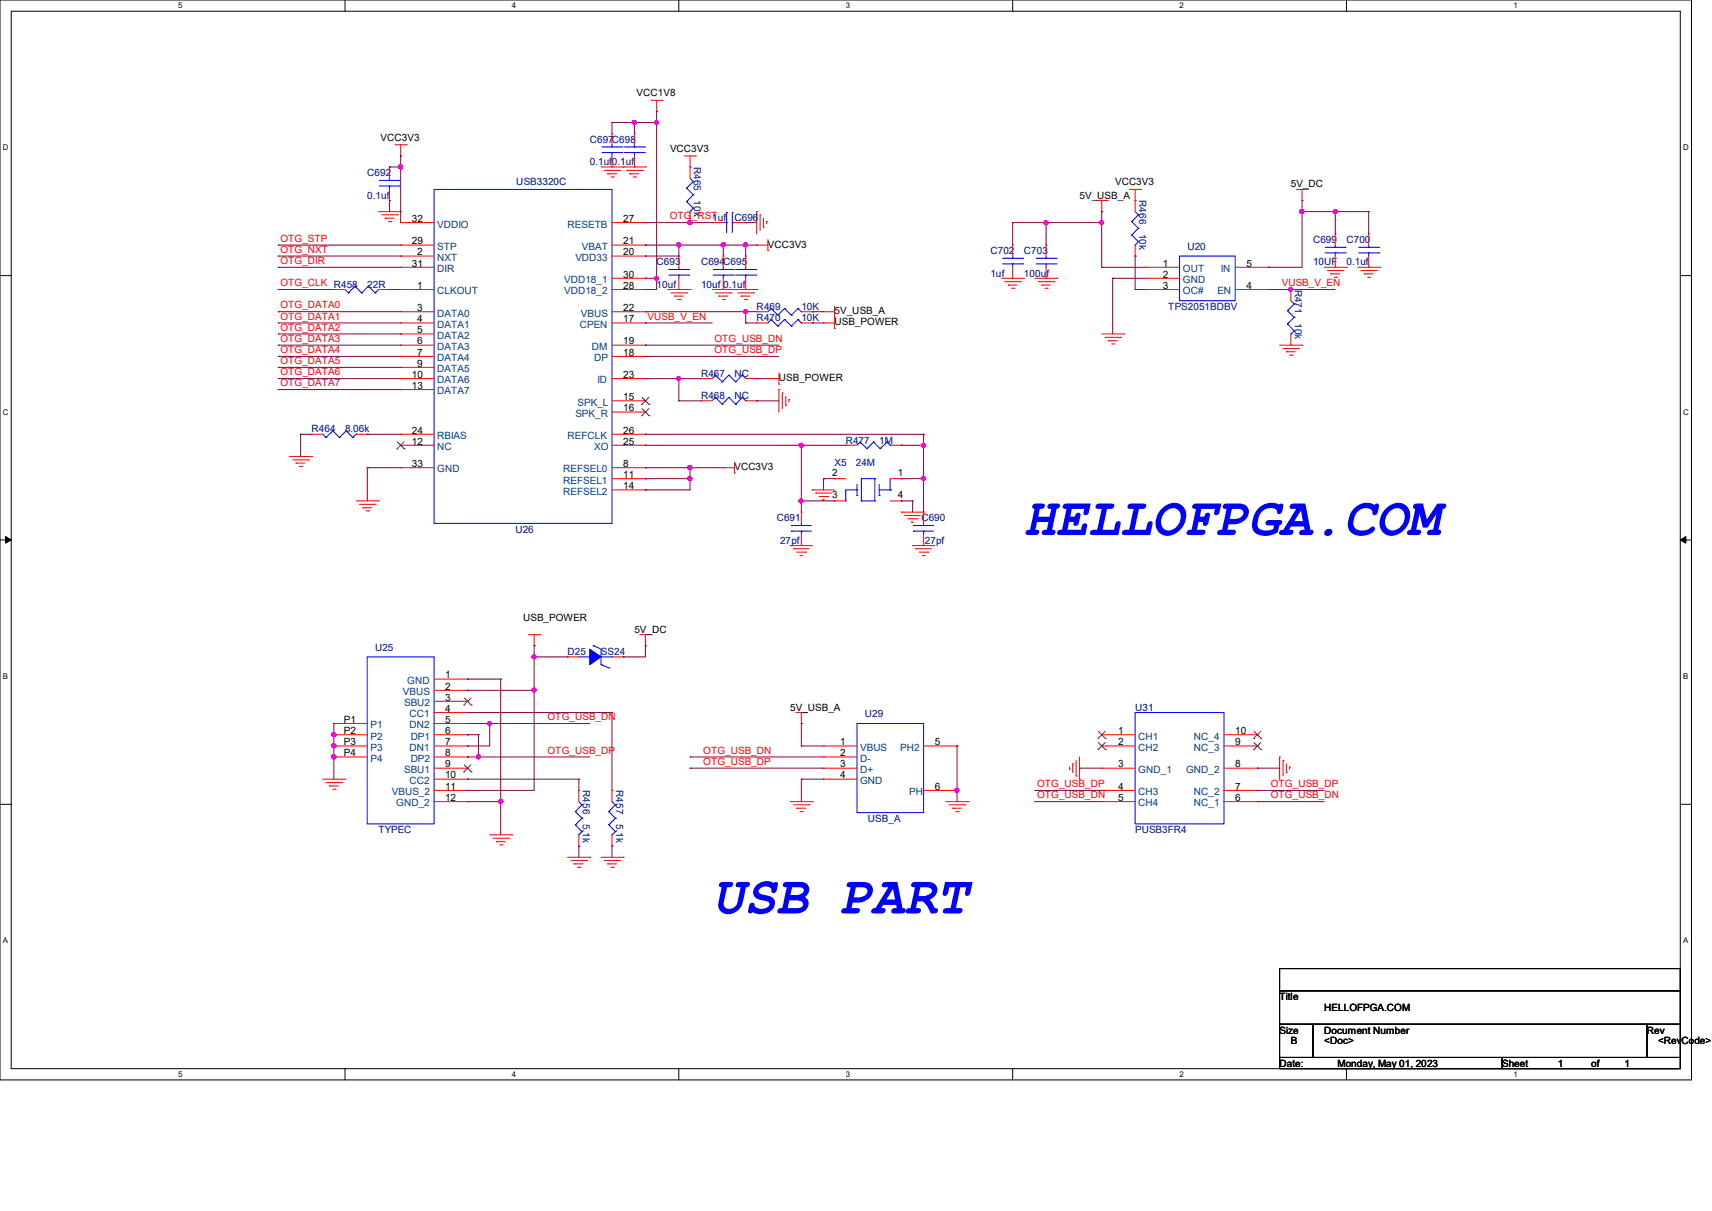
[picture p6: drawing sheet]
<svg xmlns="http://www.w3.org/2000/svg" width="297mm" height="210mm" viewBox="0 0 297 210" stroke-linecap="round" stroke-linejoin="round" font-family="sans-serif">
<path d="M0 0h293.5v187.3h-293.5zM1.9 1.9h289.6v183.4h-289.6z" fill="none" stroke="#000" stroke-width=".17"/>
<g fill="#fff">
<path d="M30.9 .2h.8v1.5h-.8z"/>
<path d="M30.9 185.5h.8v1.6h-.8z"/>
</g>
<path d="M59.9 0v1.9M59.9 185.3v2" fill="none" stroke="#000" stroke-width=".17"/>
<g fill="#fff">
<path d="M88.8 .2h.8v1.5h-.8z"/>
<path d="M88.8 185.5h.8v1.6h-.8z"/>
</g>
<path d="M117.8 0v1.9M117.8 185.3v2" fill="none" stroke="#000" stroke-width=".17"/>
<g fill="#fff">
<path d="M146.7 .2h.8v1.5h-.8z"/>
<path d="M146.7 185.5h.8v1.6h-.8z"/>
</g>
<path d="M175.7 0v1.9M175.7 185.3v2" fill="none" stroke="#000" stroke-width=".17"/>
<g fill="#fff">
<path d="M204.6 .2h.8v1.5h-.8z"/>
<path d="M204.6 185.5h.8v1.6h-.8z"/>
</g>
<path d="M233.6 0v1.9M233.6 185.3v2" fill="none" stroke="#000" stroke-width=".17"/>
<g fill="#fff">
<path d="M262.6 .2h.7v1.5h-.7z"/>
<path d="M262.6 185.5h.7v1.6h-.7z"/>
<path d="M.5 24.8h1v1.6h-1z"/>
<path d="M292 24.8h1v1.6h-1z"/>
<path d="M.5 70.7h1v1.5h-1z"/>
<path d="M292 70.7h1v1.5h-1z"/>
</g>
<path d="M0 47.8h1.9M291.5 47.8h2" fill="none" stroke="#000" stroke-width=".17"/>
<g fill="#fff">
<path d="M.5 116.5h.9v1.6h-.9z"/>
<path d="M292 116.5h.9v1.6h-.9z"/>
</g>
<path d="M0 93.6h1.9M291.5 93.6h2" fill="none" stroke="#000" stroke-width=".17"/>
<path d="M1 93l.9 .6-.9 .6zM291.5 93.6l1-.6v1.2z" fill="#000" stroke="#000" stroke-width=".17"/>
<g fill="#fff">
<path d="M.5 162.4h.9v1.5h-.9z"/>
<path d="M292 162.4h.9v1.5h-.9z"/>
</g>
<path d="M0 139.5h1.9M291.5 139.5h2M222 168h69.5v3.8h-69.5zM222 171.8h69.5v5.8h-69.5zM222 177.6h5.8v5.8h-5.8zM227.8 177.6h57.9v5.8h-57.9zM285.7 177.6h5.8v5.8h-5.8zM222 183.4h38.6v1.9h-38.6zM260.6 183.4h30.9v1.9h-30.9z" fill="none" stroke="#000" stroke-width=".17"/>
<g fill="none" stroke="#f00" stroke-width=".17">
<path d="M112.9 17.4h2M113.9 19.3h.1M113.9 17.4v1.9M114.9 17.4h.1M65.7 36.7h3.8M66.2 37.3h2.7M66.8 37.8h.1M66.8 37.8h1.6M67.4 38.4h.4M67.6 29h.1M67.6 34.8h.1M67.6 29v1.9"/>
<path d="M67.6 32.9v1.9M67.8 38.4h.1M68.5 25.1h2M68.9 37.3h.1M69.5 27.1h.1M69.5 36.7h.1M69.5 38.6h.1M69.5 25.1v2M69.5 38.6h5.8M70.5 25.1h.1M104.3 29h7.7M104.8 29.5h2.7"/>
<path d="M105.4 30.1h.1M105.4 30.1h1.6M106 30.7h.4M106.2 23.2h.1M106.2 29h.1M106.2 23.2v1.9M106.2 27.1v1.9M106.2 38.6h5.8M106.4 30.7h.1M107.5 29.5h.1M108.1 29h.1M108.7 29.5h2.7"/>
<path d="M109.3 30.1h.1M109.3 30.1h1.5M109.9 30.7h.3M110.1 23.2h.1M110.1 29h.1M110.1 23.2v1.9M110.1 27.1v1.9M110.2 30.7h.1M111.4 29.5h.1M112 29h.1M112 38.6h.1M118.7 27.1h1.9"/>
<path d="M119.7 29h.1M119.7 38.6h.1M119.7 27.1v3.8M119.7 36.7v1.9M120.6 27.1h.1M123.6 38.6h.1M123.6 38.6h1.9M127.4 38.6h2M129.4 38.6h.1M131.3 36.7h.1M131.3 36.7v3.9M131.9 37.3h.1"/>
<path d="M131.9 37.3v2.7M132.5 39.4h.1M132.5 37.8v1.6M133 38.4h.1M133 38.4v.4M190.2 34.8h1.9M191.1 36.7h.1M191.1 34.8v1.9M192.1 34.8h.1M196 32.9h1.9M196.9 34.8h.1M196.9 32.9v3.8"/>
<path d="M197.9 32.9h.1M224.9 32.9h1.9M225.9 34.8h.1M225.9 32.9v1.9M226.8 32.9h.1M57.9 50.2h.1M57.9 50.2h2M65.7 50.2h1.9M67.6 50.2h.1M69.5 42.5h.1M69.5 44.4h.1M69.5 46.4h.1"/>
<path d="M69.5 50.2h.1M69.5 54.1h.1M69.5 56h.1M69.5 57.9h.1M69.5 59.9h.1M69.5 42.5h5.8M69.5 46.4h5.8M69.5 50.2h5.8M69.5 54.1h5.8M69.5 56h5.8M69.5 57.9h5.8M69.5 59.9h5.8"/>
<path d="M69.5 44.4h5.8M106.2 42.5h5.8M106.2 48.3h5.8M106.2 50.2h5.8M106.2 54.1h5.8M106.2 56h5.8M106.2 59.9h5.8M106.2 44.4h5.8M112 42.5h.1M112 44.4h.1M112 48.3h.1M112 50.2h.1"/>
<path d="M112 54.1h.1M112 59.9h.1M112 56h.1M115.8 50.2h3.9M116.4 50.8h2.7M117 51.4h.1M117 51.4h1.5M117.6 51.9h.4M117.8 44.4h.1M117.8 50.2h.1M117.8 44.4v2M117.8 48.3v1.9"/>
<path d="M118 51.9h.1M119.1 50.8h.1M119.7 50.2h.1M123.6 50.2h7.7M124.1 50.8h2.7M124.7 51.4h.1M124.7 51.4h1.6M125.3 51.9h.4M125.5 44.4h.1M125.5 50.2h.1M125.5 44.4v2M125.5 48.3v1.9"/>
<path d="M125.7 51.9h.1M126.8 50.8h.1M127.4 50.2h.1M128 50.8h2.7M128.6 51.4h.1M128.6 51.4h1.5M129.2 51.9h.3M129.4 44.4h.1M129.4 50.2h.1M129.4 44.4v2M129.4 48.3v1.9M129.5 51.9h.1"/>
<path d="M130.7 50.8h.1M131.3 42.5h.1M131.3 50.2h.1M131.3 54.1h.1M131.3 56h.1M131.3 42.5h1.9M131.3 54.1h1.9M131.3 56h1.9M133.2 43.4h.1M133.2 41.5v1.9M139 54.1h1.9M139 56h1.9"/>
<path d="M140.9 54.1h.1M140.9 56h.1M142.9 54.1h.1M142.9 56h.1M142.9 54.1h1.9M142.9 56h1.9M144.8 55h.1M144.8 57h.1M144.8 53.1v3.9M173.7 48.3h3.9M174.3 48.9h2.7M174.9 49.4h.1"/>
<path d="M174.9 49.4h1.5M175.5 50h.4M175.7 42.5h.1M175.7 48.3h.1M175.7 42.5v1.9M175.7 46.4v1.9M175.9 50h.1M177 48.9h.1M177.6 48.3h.1M179.5 48.3h3.9M180.1 48.9h2.7M180.7 49.4h.1"/>
<path d="M180.7 49.4h1.5M181.3 50h.4M181.5 42.5h.1M181.5 48.3h.1M181.5 42.5v1.9M181.5 46.4v1.9M181.7 50h.1M182.8 48.9h.1M183.4 48.3h.1M191.1 57.9h3.9M191.7 58.5h2.7M192.3 59.1h.1"/>
<path d="M192.3 59.1h1.5M192.9 59.6h.4M193.3 59.6h.1M194.4 58.5h.1M195 57.9h.1M196.9 44.4h.1M196.9 42.5v1.9M198.8 46.4h.1M198.8 48.3h.1M198.8 50.2h.1M198.8 46.4h5.8M198.8 48.3h5.8"/>
<path d="M198.8 50.2h5.8M214.3 46.4h5.8M214.3 50.2h5.8M220.1 46.4h.1M220.1 50.2h.1M222 59.9h3.9M223.9 50.2h.1M223.9 59.9h.1M223.9 50.2v2M223.9 57.9v2M225.9 59.9h.1M229.7 46.4h3.9"/>
<path d="M230.3 46.9h2.7M230.9 47.5h.1M230.9 47.5h1.6M231.5 48.1h.4M231.6 40.6h.1M231.6 46.4h.1M231.6 40.6v1.9M231.6 44.4v2M231.9 48.1h.1M233 46.9h.1M233.6 46.4h.1M235.5 46.4h3.9"/>
<path d="M236.1 46.9h2.7M236.7 47.5h.1M236.7 47.5h1.5M237.3 48.1h.4M237.4 40.6h.1M237.4 46.4h.1M237.4 40.6v1.9M237.4 44.4v2M237.7 48.1h.1M238.8 46.9h.1M239.4 46.4h.1M50.2 79.2h3.9"/>
<path d="M50.8 79.8h2.7M53.5 79.8h.1M54.1 79.2h.1M54.1 75.3h.1M54.1 75.3h1.9M61.8 75.3h1.9M63.7 75.3h.1M69.5 61.8h.1M69.5 63.7h.1M69.5 65.7h.1M69.5 67.6h.1M69.5 75.3h.1"/>
<path d="M69.5 77.2h.1M69.5 65.7h5.8M69.5 77.2h5.8M69.5 75.3h5.8M69.5 61.8h5.8M69.5 63.7h5.8M69.5 67.6h5.8M106.2 65.7h5.8M106.2 77.2h5.8M106.2 75.3h5.8M106.2 61.8h5.8M106.2 71.5h5.8"/>
<path d="M106.2 69.5h5.8M112 61.8h.1M112 65.7h.1M112 71.5h.1M112 69.5h.1M112 75.3h.1M112 77.2h.1M121.6 65.7h.1M121.6 69.5h.1M121.6 65.7h2M121.6 69.5h2M129.4 65.7h1.9"/>
<path d="M129.4 69.5h1.9M131.3 65.7h.1M131.3 69.5h.1M133.2 65.7h.1M133.2 65.7h1.9M135.1 66.6h.1M135.1 67.6h.1M135.1 64.7v1.9M135.1 67.6v3.9M135.7 68.2h.1M135.7 68.2v2.7M136.3 70.3h.1"/>
<path d="M136.3 68.7v1.6M136.9 69.3h.1M136.9 69.3v.4M146.7 77.2h.1M146.7 77.2h2M154.4 77.2h2M156.4 77.2h.1M222.6 60.5h2.7M223.2 61h.1M223.2 61h1.5M223.7 61.6h.5M224.2 61.6h.1"/>
<path d="M225.3 60.5h.1M51.4 80.3h.1M51.4 80.3h1.5M51.9 80.9h.4M52.3 80.9h.1M61.8 86.9h3.9M62.4 87.5h2.7M62.9 88.1h.1M62.9 88.1h1.6M63.5 88.6h.4M63.9 88.6h.1M65.1 87.5h.1"/>
<path d="M65.7 86.9h.1M69.5 81.1h.1M69.5 81.1h5.8M106.2 81.1h5.8M106.2 85h5.8M106.2 83h5.8M112 81.1h.1M112 83h.1M112 85h.1M125.5 81.1h.1M125.5 81.1h1.9M127.4 82h.1"/>
<path d="M127.4 80.1v1.9M137.1 94.6h.1M137.1 94.6h3.8M137.7 95.2h.1M137.7 95.2h2.7M138.2 95.8h1.6M138.8 96.4h.1M138.8 96.4h.4M139 88.8h.1M139 94.6h.1M139 88.8v2M139 92.7v1.9"/>
<path d="M139.8 95.8h.1M140.9 85h.1M140.9 85h3.9M141.5 85.5h.1M141.5 85.5h2.7M142.1 86.1h1.5M142.7 86.7h.1M142.7 86.7h.3M143.6 86.1h.1M144.8 83h.1M144.8 86.9h.1M144.8 86.9h1.9"/>
<path d="M144.8 83h1.9M154.4 86.9h2M154.4 83h2M156.4 88.8h.1M156.4 83h.1M156.4 86.9h.1M156.4 88.8h3.8M157 89.4h.1M157 89.4h2.7M157.5 90h1.6M158.1 90.6h.1M158.1 90.6h.4"/>
<path d="M158.3 94.6h.1M158.3 94.6h3.9M158.9 95.2h.1M158.9 95.2h2.7M159.1 90h.1M159.5 95.8h1.5M160.1 96.4h.1M160.1 96.4h.3M160.2 88.8h.1M160.2 94.6h.1M160.2 88.8v2M160.2 92.7v1.9"/>
<path d="M161 95.8h.1M75.3 117.8h5.8M75.3 119.7h5.8M81.1 117.8h.1M81.1 119.7h.1M91.7 110.1h1.9M92.7 112h.1M92.7 110.1v1.9M93.6 110.1h.1M98.5 113.9h.1M98.5 113.9h1.9M106.2 113.9h1.9"/>
<path d="M108.1 113.9h.1M111 110.1h1.9M112 112h.1M112 110.1v1.9M112.9 110.1h.1M56 135.1h3.9M56.6 135.7h2.7M57.1 136.3h.1M57.1 136.3h1.6M57.7 136.9h.4M57.9 125.5h.1M57.9 127.4h.1"/>
<path d="M57.9 129.4h.1M57.9 131.3h.1M57.9 127.4h5.8M57.9 129.4h5.8M57.9 131.3h5.8M57.9 125.5h5.8M58.1 136.9h.1M59.3 135.7h.1M59.9 135.1h.1M75.3 123.6h5.8M75.3 139h5.8M75.3 135.1h5.8"/>
<path d="M75.3 127.4h5.8M75.3 129.4h5.8M75.3 133.2h5.8M75.3 137.1h5.8M75.3 131.3h5.8M75.3 121.6h5.8M75.3 125.5h5.8M81.1 121.6h.1M81.1 123.6h.1M81.1 125.5h.1M81.1 127.4h.1M81.1 129.4h.1"/>
<path d="M81.1 131.3h.1M81.1 133.2h.1M81.1 135.1h.1M81.1 137.1h.1M81.1 139h.1M100.4 137.1h.1M100.4 137.1v1.9M106.2 137.1h.1M106.2 137.1v1.9M137.1 139h3.8M137.7 139.6h2.7M138 123.6h2"/>
<path d="M139 125.5h.1M139 123.6v1.9M140 123.6h.1M140.4 139.6h.1M140.9 139h.1M142.9 129.4h.1M142.9 131.3h.1M142.9 133.2h.1M142.9 135.1h.1M142.9 135.1h5.8M142.9 129.4h5.8M142.9 133.2h5.8"/>
<path d="M142.9 131.3h5.8M160.2 129.4h5.8M160.2 137.1h5.8M164.1 139h3.9M164.7 139.6h2.7M166 129.4h.1M166 137.1h.1M167.4 139.6h.1M168 139h.1M185.5 133.4h.1M185.5 133v.4M186.1 132.5h.1"/>
<path d="M186.1 132.5v1.5M186.7 134.6h.1M186.7 131.9v2.7M187.3 135.1h.1M187.3 131.3v3.8M191.1 127.4h.1M191.1 129.4h.1M191.1 133.2h.1M191.1 137.1h.1M191.1 139h.1M191.1 139h5.8M191.1 127.4h5.8"/>
<path d="M191.1 129.4h5.8M191.1 133.2h5.8M191.1 137.1h5.8M212.3 139h5.8M212.3 127.4h5.8M212.3 129.4h5.8M212.3 133.2h5.8M212.3 137.1h5.8M218.1 139h.1M218.1 137.1h.1M218.1 133.2h.1M218.1 129.4h.1"/>
<path d="M218.1 127.4h.1M222 131.3h.1M222 131.3v3.8M222.6 131.9h.1M222.6 131.9v2.7M223.2 134h.1M223.2 132.5v1.5M223.7 133h.1M223.7 133v.4M85 144.8h3.8M85.5 145.4h2.7M86.1 146h.1"/>
<path d="M86.1 146h1.6M86.7 146.5h.4M87.1 146.5h.1M88.2 145.4h.1M88.8 144.8h.1M98.5 148.7h3.8M99.1 149.2h2.7M99.6 149.8h.1M99.6 149.8h1.6M100.2 150.4h.4M100.4 146.7h.1M100.4 144.8v1.9"/>
<path d="M100.6 150.4h.1M101.8 149.2h.1M102.3 148.7h.1M104.3 148.7h3.8M104.8 149.2h2.7M105.4 149.8h.1M105.4 149.8h1.6M106 150.4h.4M106.2 146.7h.1M106.2 144.8v1.9M106.4 150.4h.1M107.5 149.2h.1"/>
<path d="M108.1 148.7h.1M138.2 140.2h.1M138.2 140.2h1.6M138.8 140.8h.4M139.2 140.8h.1M165.3 140.2h.1M165.3 140.2h1.5M165.8 140.8h.4M166.2 140.8h.1"/>
</g>
<g fill="none" stroke="#00f" stroke-width=".17">
<path d="M65.8 32.3h3.5M65.8 31.3h3.5M67.6 31.3h.1M67.6 32.3h.1M67.6 30.9v.4M67.6 32.3v.6M69.3 32.3h.1M69.3 31.3h.1M75.3 32.9h30.9v57.9h-30.9zM104.4 26.5h3.5M104.4 25.5h3.5M106.2 25.5h.1"/>
<path d="M106.2 26.5h.1M106.2 25.1v.4M106.2 26.5v.6M107.9 26.5h.1M107.9 25.5h.1M108.3 26.5h3.5M108.3 25.5h3.5M110.1 25.5h.1M110.1 26.5h.1M110.1 25.1v.4M110.1 26.5v.6M111.8 26.5h.1"/>
<path d="M111.8 25.5h.1M119.1 32.6h.1M119.1 35h.1M119.1 32.6l1.2 1.2M119.1 35l1.2 1.1M119.7 36.7h.1M119.7 30.9l.6 .6M120.3 31.5h.1M120.3 33.8h.1M120.3 36.1h.1M120.3 31.5l-1.2 1.1M120.3 33.8l-1.2 1.2"/>
<path d="M120.3 36.1l-.6 .6M125.5 38.6h.6M126.1 36.9h.1M126.1 38.6h.1M126.1 36.9v3.4M127 38.6h.1M127 36.9h.1M127 38.6h.4M127 36.9v3.4M196.3 38.4h.1M196.3 38.4l1.2 1.2M196.9 36.7l.6 .6"/>
<path d="M197.5 37.3h.1M197.5 39.6h.1M197.5 37.3l-1.2 1.1M197.5 39.6l-1.2 1.2M59.9 50.2l.6 .6M60.5 50.8h.1M61.6 49.6h.1M61.6 49.6l-1.1 1.2M61.6 49.6l1.1 1.2M62.7 50.8h.1M63.9 49.6h.1M63.9 49.6l-1.2 1.2"/>
<path d="M63.9 49.6l1.2 1.2M65.1 50.8h.1M65.7 50.2h.1M65.7 50.2l-.6 .6M116 47.7h3.5M116 46.7h3.5M117.8 46.7h.1M117.8 47.7h.1M117.8 46.4v.3M117.8 47.7v.6M119.5 47.7h.1M119.5 46.7h.1"/>
<path d="M123.7 47.7h3.5M123.7 46.7h3.5M125.5 46.7h.1M125.5 47.7h.1M125.5 46.4v.3M125.5 47.7v.6M127.2 47.7h.1M127.2 46.7h.1M127.6 47.7h3.5M127.6 46.7h3.5M129.4 46.7h.1M129.4 47.7h.1"/>
<path d="M129.4 46.4v.3M129.4 47.7v.6M131.1 47.7h.1M131.1 46.7h.1M133.8 53.5h.1M133.8 55.4h.1M133.8 53.5l-.6 .6M133.8 53.5l1.2 1.2M133.8 55.4l-.6 .6M133.8 55.4l1.2 1.2M135 54.7h.1M135 56.6h.1"/>
<path d="M136.1 53.5h.1M136.1 55.4h.1M136.1 53.5l-1.1 1.2M136.1 53.5l1.2 1.2M136.1 55.4l-1.1 1.2M136.1 55.4l1.2 1.2M137.3 54.7h.1M137.3 56.6h.1M138.4 53.5h.1M138.4 55.4h.1M138.4 53.5l-1.1 1.2M138.4 53.5l.6 .6"/>
<path d="M138.4 55.4l-1.1 1.2M138.4 55.4l.6 .6M139 54.1h.1M139 56h.1M173.9 45.8h3.5M173.9 44.8h3.5M175.7 44.8h.1M175.7 45.8h.1M175.7 44.4v.4M175.7 45.8v.6M177.4 45.8h.1M177.4 44.8h.1"/>
<path d="M179.7 45.8h3.5M179.7 44.8h3.5M181.5 44.8h.1M181.5 45.8h.1M181.5 44.4v.4M181.5 45.8v.6M183.2 45.8h.1M183.2 44.8h.1M196.3 40.8h.1M196.3 40.8l1.2 1.1M196.9 42.5h.1M197.5 41.9h.1"/>
<path d="M197.5 41.9l-.6 .6M204.6 44.4h9.7v7.8h-9.7zM223.4 53.9h.1M223.4 56.2h.1M223.4 53.9l1.1 1.1M223.4 56.2l1.1 1.2M223.9 57.9h.1M223.9 52.2l.6 .5M224.5 52.7h.1M224.5 55h.1M224.5 57.4h.1M224.5 52.7l-1.1 1.2"/>
<path d="M224.5 55l-1.1 1.2M224.5 57.4l-.6 .5M229.9 43.9h3.5M229.9 42.9h3.5M231.6 42.9h.1M231.6 43.9h.1M231.6 42.5v.4M231.6 43.9v.5M233.4 43.9h.1M233.4 42.9h.1M235.7 43.9h3.5M235.7 42.9h3.5"/>
<path d="M237.4 42.9h.1M237.4 43.9h.1M237.4 42.5v.4M237.4 43.9v.5M239.2 43.9h.1M239.2 42.9h.1M56 75.3l.6 .6M56.6 75.9h.1M57.7 74.7h.1M57.7 74.7l-1.1 1.2M57.7 74.7l1.2 1.2M58.9 75.9h.1"/>
<path d="M60.1 74.7h.1M60.1 74.7l-1.2 1.2M60.1 74.7l1.1 1.2M61.2 75.9h.1M61.8 75.3h.1M61.8 75.3l-.6 .6M124.1 65.1h.1M124.1 68.9h.1M124.1 65.1l-.5 .6M124.1 65.1l1.2 1.1M124.1 68.9l-.5 .6M124.1 68.9l1.2 1.2"/>
<path d="M125.3 66.2h.1M125.3 70.1h.1M126.4 65.1h.1M126.4 68.9h.1M126.4 65.1l-1.1 1.1M126.4 65.1l1.2 1.1M126.4 68.9l-1.1 1.2M126.4 68.9l1.2 1.2M127.6 66.2h.1M127.6 70.1h.1M128.8 65.1h.1M128.8 68.9h.1"/>
<path d="M128.8 65.1l-1.2 1.1M128.8 65.1l.6 .6M128.8 68.9l-1.2 1.2M128.8 68.9l.6 .6M129.4 65.7h.1M129.4 69.5h.1M149.2 76.7h.1M149.2 76.7l-.5 .5M149.2 76.7l1.2 1.1M150.4 77.8h.1M151.6 76.7h.1M151.6 76.7l-1.2 1.1"/>
<path d="M151.6 76.7l1.1 1.1M152.7 77.8h.1M153.9 76.7h.1M153.9 76.7l-1.2 1.1M153.9 76.7l.5 .5M154.4 77.2h.1M137.3 92.1h.1M137.3 91.1h.1M137.3 92.1h3.5M137.3 91.1h3.5M139 91.1h.1M139 92.1h.1"/>
<path d="M139 90.8v.3M139 92.1v.6M146.7 86.9h.1M148.7 85.9h.1M148.7 85h.1M148.7 84v1.9M148.7 85h-2v1.9M149.4 86.9h.1M149.4 83h.1M149.4 86.9h2.4M149.4 83h2.4M149.4 83v3.9"/>
<path d="M151.8 83h.1M151.8 86.9h.1M151.8 83v3.9M152.5 85.9h.1M152.5 84v1.9M152.5 85h1.9M154.4 85h.1M154.4 83v2M158.5 92.1h.1M158.5 91.1h.1M158.5 92.1h3.5M158.5 91.1h3.5"/>
<path d="M160.2 91.1h.1M160.2 92.1h.1M160.2 90.8v.3M160.2 92.1v.6M63.7 113.9h11.6v29h-11.6zM100.4 113.9h1.9M102.3 113.9h.1M102.9 112h.1M102.9 112l1.4 .6v2.7M104.3 115.3h.1M104.3 113.9h1.9M104.3 115.3l1.3 .5"/>
<path d="M105.6 115.8h.1M106.2 113.9h.1M100.4 139l.6 .6M101 139.6h.1M101 139.6l-1.2 1.2M106.2 139l.6 .6M106.8 139.6h.1M106.8 139.6l-1.2 1.2M148.7 125.5h11.5v15.4h-11.5zM196.9 123.6h15.4v19.3h-15.4zM99.8 140.8h.1M99.8 143h.1"/>
<path d="M99.8 140.8l1.2 1.1M99.8 143l1.2 1.2M100.4 144.8h.1M101 141.9h.1M101 144.2h.1M101 141.9l-1.2 1.1M101 144.2l-.6 .6M105.6 140.8h.1M105.6 143h.1M105.6 140.8l1.2 1.1M105.6 143l1.2 1.2M106.2 144.8h.1"/>
<path d="M106.8 141.9h.1M106.8 144.2h.1M106.8 141.9l-1.2 1.1M106.8 144.2l-.6 .6"/>
</g>
<g fill="none" stroke="#804000" stroke-width=".17">
<path d="M68.9 77.9h.1M68.9 76.6l1.2 1.3M70.1 76.6l-1.2 1.3M70.1 77.9h.1M111.3 72.1h.1M111.3 70.1h.1M111.4 70.9l1.2 1.2M111.4 68.9l1.2 1.2M112.6 70.9l-1.3 1.2M112.6 68.9l-1.3 1.2M112.6 72.1h.1M112.6 70.1h.1"/>
<path d="M80.5 122.3h.1M80.5 133.9h.1M80.5 121l1.2 1.3M80.5 132.6l1.2 1.3M81.7 121l-1.2 1.3M81.7 132.6l-1.2 1.3M81.7 122.3h.1M81.7 133.9h.1M190.5 128.1h.1M190.5 130h.1M190.5 126.8l1.3 1.3M190.5 128.8l1.3 1.2"/>
<path d="M191.7 126.8l-1.2 1.3M191.7 128.8l-1.2 1.2M191.8 128.1h.1M191.8 130h.1M217.5 130h.1M217.5 128.1h.1M217.6 128.8l1.2 1.2M217.6 126.8l1.2 1.3M218.7 128.8l-1.2 1.2M218.7 126.8l-1.2 1.3M218.8 130h.1M218.8 128.1h.1"/>
</g>
<path d="M102.3 112.6l2 1.3-2 1.4z" fill-rule="evenodd" fill="#00f" stroke="#00f" stroke-width=".17"/>
<g fill="none" stroke="#800040" stroke-width=".17">
<path d="M113.9 19.3h.1M113.9 19.3v30.9h-1.9M67.6 29h.1M67.6 34.8h.1M67.6 29h1.9M67.6 34.8v1.9M69.5 27.1h.1M69.5 29h.1M69.5 27.1v11.5M106.2 21.3h.1M106.2 21.3h7.7M106.2 21.3v1.9"/>
<path d="M110.1 21.3h.1M110.1 21.3v1.9M112 38.6h.1M112 38.6h11.6M113.9 21.3h.1M119.7 38.6h.1M129.4 38.6h.1M129.4 38.6h1.9M175.7 38.6h.1M175.7 38.6v3.9M175.7 38.6h15.4M181.5 38.6h.1"/>
<path d="M181.5 38.6v3.9M191.1 36.7h.1M191.1 38.6h.1M191.1 36.7v9.7M225.9 34.8h.1M225.9 36.7h.1M225.9 34.8v11.6h-5.8M225.9 36.7h11.5M231.6 36.7h.1M231.6 36.7v3.9M237.4 36.7h.1M237.4 36.7v3.9"/>
<path d="M48.3 42.5h.1M48.3 44.4h.1M48.3 46.4h.1M48.3 50.2h.1M48.3 54.1h.1M48.3 56h.1M48.3 57.9h.1M48.3 59.9h.1M48.3 42.5h21.2M48.3 44.4h21.2M48.3 46.4h21.2M48.3 50.2h9.6"/>
<path d="M48.3 54.1h21.2M48.3 56h21.2M48.3 57.9h21.2M48.3 59.9h21.2M67.6 50.2h.1M67.6 50.2h1.9M112 42.5h.1M112 44.4h.1M112 48.3h.1M112 50.2h.1M112 54.1h.1M112 56h.1"/>
<path d="M112 59.9h.1M112 42.5h19.3M112 48.3h1.9M112 54.1h19.3M112 56h11.6M112 59.9h23.1M113.9 48.3h.1M117.8 42.5h.1M117.8 42.5v1.9h-5.8M125.5 42.5h.1M125.5 42.5v1.9M129.4 42.5h.1"/>
<path d="M129.4 54.1h.1M129.4 56h.1M129.4 42.5v1.9M129.4 54.1v1.9M129.4 56h1.9M140.9 54.1h.1M140.9 56h.1M140.9 54.1h2M140.9 56h2M191.1 46.4h.1M191.1 46.4h7.7M193 48.3h.1"/>
<path d="M193 48.3v9.6M193 48.3h5.8M196.9 44.4h.1M196.9 50.2h.1M196.9 44.4v5.8M196.9 50.2h1.9M220.1 46.4h.1M220.1 50.2h.1M220.1 50.2h11.5M223.9 50.2h.1M48.3 61.8h.1M48.3 63.7h.1"/>
<path d="M48.3 65.7h.1M48.3 67.6h.1M48.3 61.8h21.2M48.3 63.7h21.2M48.3 65.7h21.2M48.3 67.6h21.2M52.2 75.3h.1M52.2 75.3v3.9M52.2 75.3h1.9M63.7 75.3h.1M63.7 75.3h5.8M112 61.8h.1"/>
<path d="M112 65.7h.1M112 75.3h.1M112 77.2h.1M112 61.8h23.1M112 65.7h9.6M112 75.3h48.2M112 77.2h34.7M117.8 65.7h.1M117.8 69.5h.1M117.8 65.7v3.8M117.8 69.5h3.8M131.3 65.7h.1"/>
<path d="M131.3 69.5h.1M131.3 65.7h1.9M131.3 69.5h3.8M139 77.2h.1M139 77.2v11.6M156.4 77.2h.1M156.4 77.2h3.8M160.2 75.3h.1M160.2 77.2h.1M160.2 75.3v13.5M63.7 81.1h.1M63.7 81.1h5.8"/>
<path d="M63.7 81.1v5.8M112 81.1h.1M112 83h.1M112 85h.1M112 81.1h13.5M112 83h7.7M119.7 81.1h.1M119.7 83h.1M119.7 81.1v3.9h-7.7M139 86.9h.1M139 86.9h5.8M142.9 83h.1"/>
<path d="M142.9 83h1.9M142.9 83v2M156.4 83h.1M156.4 86.9h.1M156.4 83h3.8M156.4 86.9h1.9M158.3 86.9h.1M158.3 86.9v1.9M160.2 83h.1M81.1 117.8h.1M81.1 119.7h.1M81.1 117.8h5.8"/>
<path d="M81.1 119.7h11.6M86.9 117.8h.1M86.9 117.8v27M92.7 112h.1M92.7 113.9h.1M92.7 119.7h.1M92.7 112v25.1h-11.6M92.7 113.9h5.8M108.1 113.9h.1M112 112h.1M112 112v1.9h-3.9M57.9 125.5h.1"/>
<path d="M57.9 127.4h.1M57.9 129.4h.1M57.9 131.3h.1M57.9 125.5v9.6M81.1 123.6h.1M81.1 125.5h.1M81.1 127.4h.1M81.1 129.4h.1M81.1 131.3h.1M81.1 135.1h.1M81.1 137.1h.1M81.1 139h.1"/>
<path d="M81.1 131.3h21.2M81.1 135.1h19.3M81.1 123.6h25.1M81.1 125.5h21.2M81.1 127.4h1.9M81.1 139h5.8M83 127.4h.1M83 131.3h.1M83 127.4v3.9M85 125.5h.1M85 125.5v3.9h-3.9M86.9 139h.1"/>
<path d="M100.4 135.1h.1M100.4 135.1v2M106.2 123.6h.1M106.2 123.6v13.5M119.7 131.3h.1M119.7 133.2h.1M119.7 131.3h23.2M119.7 133.2h23.2M139 125.5h.1M139 129.4h.1M139 135.1h.1M139 125.5v3.9"/>
<path d="M139 135.1v3.9M139 129.4h3.9M139 135.1h3.9M166 129.4h.1M166 137.1h.1M166 129.4v9.6M179.5 137.1h.1M179.5 139h.1M179.5 137.1h11.6M179.5 139h11.6M187.3 133.2h.1M187.3 133.2h3.8"/>
<path d="M218.1 133.2h.1M218.1 137.1h.1M218.1 139h.1M218.1 133.2h3.9M218.1 137.1h11.6M218.1 139h11.6M100.4 146.7h.1M100.4 146.7v2M106.2 146.7h.1M106.2 146.7v2"/>
</g>
<g fill="#f0f" stroke="#f0f" stroke-width=".17">
<circle cx="113.9" cy="21.2" r=".36"/>
<circle cx="110" cy="21.2" r=".37"/>
<circle cx="69.5" cy="29" r=".36"/>
<circle cx="225.9" cy="36.7" r=".37"/>
<circle cx="231.7" cy="36.7" r=".37"/>
<circle cx="191.1" cy="38.6" r=".36"/>
<circle cx="181.5" cy="38.6" r=".36"/>
<circle cx="119.7" cy="38.6" r=".37"/>
<circle cx="125.5" cy="42.5" r=".37"/>
<circle cx="117.7" cy="42.5" r=".36"/>
<circle cx="129.3" cy="42.5" r=".37"/>
<circle cx="113.9" cy="48.3" r=".36"/>
<circle cx="223.9" cy="50.2" r=".36"/>
<circle cx="129.3" cy="54" r=".37"/>
<circle cx="117.7" cy="65.6" r=".36"/>
<circle cx="139" cy="77.2" r=".37"/>
<circle cx="139" cy="86.9" r=".37"/>
<circle cx="160.2" cy="77.2" r=".36"/>
<circle cx="119.7" cy="81.1" r=".37"/>
<circle cx="119.7" cy="83" r=".37"/>
<circle cx="160.2" cy="83" r=".36"/>
<circle cx="166" cy="137.1" r=".36"/>
<circle cx="92.6" cy="119.7" r=".36"/>
<circle cx="92.6" cy="113.9" r=".36"/>
<circle cx="84.9" cy="125.5" r=".36"/>
<circle cx="57.9" cy="129.3" r=".37"/>
<circle cx="57.9" cy="127.4" r=".37"/>
<circle cx="57.9" cy="131.3" r=".37"/>
<circle cx="83" cy="131.3" r=".36"/>
<circle cx="86.9" cy="139" r=".37"/>
</g>
<g font-size="9.2" fill="#00f">
<text x="177.6" y="92.8">HELLOFPGA.COM</text>
<text x="123.6" y="158.4">USB PART</text>
</g>
<g font-size="1.7">
<text x="110.4" y="16.7">VCC1V8</text>
<text x="66" y="24.4">VCC3V3</text>
<text x="116.2" y="26.3">VCC3V3</text>
<text x="187.3" y="34.5">5V_USB_A</text>
<text x="193.5" y="32.1">VCC3V3</text>
<text x="223.9" y="32.5">5V_DC</text>
<text x="71.5" y="38.5">32</text>
<text x="108.1" y="38.5">27</text>
<text x="71.5" y="42.4">29</text>
<text x="71.5" y="46.2">31</text>
<text x="72.4" y="44.3">2</text>
<text x="108.1" y="42.4">21</text>
<text x="108.1" y="44.3">20</text>
<text x="133.2" y="42.9">VCC3V3</text>
<text x="201.8" y="46.2">1</text>
<text x="216.2" y="46.2">5</text>
<text x="72.4" y="50.1">1</text>
<text x="72.4" y="53.9">3</text>
<text x="108.1" y="48.1">30</text>
<text x="108.1" y="50.1">28</text>
<text x="108.1" y="53.9">22</text>
<text x="201.8" y="48.1">2</text>
<text x="201.8" y="50.1">3</text>
<text x="216.2" y="50.1">4</text>
<text x="72.4" y="55.9">4</text>
<text x="72.4" y="57.8">5</text>
<text x="72.4" y="59.7">6</text>
<text x="108.1" y="59.7">19</text>
<text x="108.1" y="55.9">17</text>
<text x="144.8" y="54.5">5V_USB_A</text>
<text x="144.8" y="56.4">USB_POWER</text>
<text x="71.5" y="65.5">10</text>
<text x="72.4" y="61.7">7</text>
<text x="72.4" y="63.6">9</text>
<text x="108.1" y="61.7">18</text>
<text x="108.1" y="65.5">23</text>
<text x="71.5" y="67.4">13</text>
<text x="108.1" y="71.3">16</text>
<text x="108.1" y="69.4">15</text>
<text x="135.1" y="66.1">USB_POWER</text>
<text x="71.5" y="75.2">24</text>
<text x="71.5" y="77.1">12</text>
<text x="108.1" y="75.2">26</text>
<text x="108.1" y="77.1">25</text>
<text x="71.5" y="81">33</text>
<text x="108.1" y="81">8</text>
<text x="108.1" y="82.9">11</text>
<text x="127.4" y="81.5">VCC3V3</text>
<text x="144.4" y="82.6">2</text>
<text x="155.8" y="82.6">1</text>
<text x="108.1" y="84.8">14</text>
<text x="144.4" y="86.4">3</text>
<text x="155.8" y="86.4">4</text>
<text x="90.8" y="107.8">USB_POWER</text>
<text x="110.1" y="109.7">5V_DC</text>
<text x="77.2" y="117.6">1</text>
<text x="77.2" y="119.6">2</text>
<text x="59.6" y="125.3">P1</text>
<text x="77.2" y="121.5">3</text>
<text x="77.2" y="123.4">4</text>
<text x="77.2" y="125.3">5</text>
<text x="137.1" y="123.2">5V_USB_A</text>
<text x="59.6" y="127.3">P2</text>
<text x="59.6" y="129.2">P3</text>
<text x="59.6" y="131.1">P4</text>
<text x="77.2" y="127.3">6</text>
<text x="77.2" y="129.2">7</text>
<text x="77.2" y="131.1">8</text>
<text x="145.8" y="129.2">1</text>
<text x="145.8" y="131.1">2</text>
<text x="162.2" y="129.2">5</text>
<text x="194" y="127.3">1</text>
<text x="194" y="129.2">2</text>
<text x="214.3" y="129.2">9</text>
<text x="214.3" y="127.3">10</text>
<text x="77.2" y="133.1">9</text>
<text x="77.2" y="135">10</text>
<text x="77.2" y="136.9">11</text>
<text x="145.8" y="133.1">3</text>
<text x="145.8" y="135">4</text>
<text x="162.2" y="136.9">6</text>
<text x="194" y="133.1">3</text>
<text x="194" y="136.9">4</text>
<text x="214.3" y="136.9">7</text>
<text x="214.3" y="133.1">8</text>
<text x="77.2" y="138.9">12</text>
<text x="194" y="138.9">5</text>
<text x="214.3" y="138.9">6</text>
<text x="222" y="173.4">Title</text>
<text x="222" y="179.2">Size</text>
<text x="229.7" y="175.3">HELLOFPGA.COM</text>
<text x="229.7" y="179.2">Document Number</text>
<text x="285.7" y="179.2">Rev</text>
<text x="222" y="185">Date:</text>
<text x="223.9" y="181.1">B</text>
<text x="229.7" y="181.1">&lt;Doc&gt;</text>
<text x="232.1" y="185">Monday, May 01, 2023</text>
<text x="260.6" y="185">Sheet</text>
<text x="270.2" y="185">1</text>
<text x="276" y="185">of</text>
<text x="281.8" y="185">1</text>
<text x="287.7" y="181.1">&lt;RevCode&gt;</text>
</g>
<g font-size="1.7" fill="#000080">
<text x="102.3" y="24.8">C697C698</text>
<text x="102.3" y="28.7">0.1uf0.1uf</text>
<text x="120.4" y="29" transform="rotate(90 120.4 29)">R465</text>
<text x="63.7" y="30.6">C692</text>
<text x="63.7" y="34.5">0.1uf</text>
<text x="89.6" y="32.1">USB3320C</text>
<text x="120.4" y="34.8" transform="rotate(90 120.4 34.8)">10k</text>
<text x="197.6" y="34.8" transform="rotate(90 197.6 34.8)">R466</text>
<text x="123.6" y="38.3">1uf</text>
<text x="127.4" y="38.3">C696</text>
<text x="197.6" y="40.6" transform="rotate(90 197.6 40.6)">10k</text>
<text x="113.9" y="46">C693</text>
<text x="121.6" y="46">C694C695</text>
<text x="171.8" y="44.1">C702</text>
<text x="171.8" y="48">1uf</text>
<text x="177.6" y="44.1">C703</text>
<text x="177.6" y="48">100uf</text>
<text x="206" y="43.3">U20</text>
<text x="227.8" y="42.2">C699</text>
<text x="227.8" y="46">10UF</text>
<text x="233.6" y="42.2">C700</text>
<text x="233.6" y="46">0.1uf</text>
<text x="63.7" y="49.9">22R</text>
<text x="113.9" y="49.9">10uf</text>
<text x="121.6" y="49.9">10uf 0.1uf</text>
<text x="131.3" y="53.8">R469</text>
<text x="139" y="53.8">10K</text>
<text x="202.7" y="53.8">TPS2051BDBV</text>
<text x="224.7" y="50.2" transform="rotate(90 224.7 50.2)">R471</text>
<text x="131.3" y="55.7">R470</text>
<text x="139" y="55.7">10K</text>
<text x="224.7" y="56" transform="rotate(90 224.7 56)">10k</text>
<text x="121.6" y="65.3">R467</text>
<text x="127.4" y="65.3">NC</text>
<text x="121.6" y="69.2">R468</text>
<text x="127.4" y="69.2">NC</text>
<text x="54.1" y="75">R464</text>
<text x="59.9" y="75">8.06k</text>
<text x="146.7" y="76.9">R477</text>
<text x="152.5" y="76.9">1M</text>
<text x="144.8" y="80.8">X5</text>
<text x="148.5" y="80.8">24M</text>
<text x="89.4" y="92.4">U26</text>
<text x="134.7" y="90.4">C691</text>
<text x="135.3" y="94.3">27pf</text>
<text x="159.8" y="90.4">C690</text>
<text x="160.4" y="94.3">27pf</text>
<text x="65.1" y="112.8">U25</text>
<text x="98.5" y="113.6">D25</text>
<text x="104.3" y="113.6">SS24</text>
<text x="150" y="124.4">U29</text>
<text x="196.9" y="123.2">U31</text>
<text x="101.1" y="137.1" transform="rotate(90 101.1 137.1)">R456</text>
<text x="106.9" y="137.1" transform="rotate(90 106.9 137.1)">R457</text>
<text x="101.1" y="142.9" transform="rotate(90 101.1 142.9)">5.1k</text>
<text x="106.9" y="142.9" transform="rotate(90 106.9 142.9)">5.1k</text>
<text x="150.6" y="142.5">USB_A</text>
<text x="65.7" y="144.5">TYPEC</text>
<text x="196.9" y="144.5">PUSB3FR4</text>
</g>
<g font-size="1.7" fill="#f00">
<text x="48.6" y="41.9">OTG_STP</text>
<text x="116.2" y="38">OTG_RST</text>
<text x="48.6" y="43.8">OTG_NXT</text>
<text x="48.6" y="45.8">OTG_DIR</text>
<text x="48.6" y="49.6">OTG_CLK R458</text>
<text x="48.6" y="53.5">OTG_DATA0</text>
<text x="222.4" y="49.6">VUSB_V_EN</text>
<text x="48.6" y="55.4">OTG_DATA1</text>
<text x="48.6" y="57.3">OTG_DATA2</text>
<text x="48.6" y="59.3">OTG_DATA3</text>
<text x="112.4" y="55.4">VUSB_V_EN</text>
<text x="123.9" y="59.3">OTG_USB_DN</text>
<text x="48.6" y="61.2">OTG_DATA4</text>
<text x="48.6" y="63.1">OTG_DATA5</text>
<text x="48.6" y="65.1">OTG_DATA6</text>
<text x="123.9" y="61.2">OTG_USB_DP</text>
<text x="48.6" y="67">OTG_DATA7</text>
<text x="95" y="124.9">OTG_USB_DN</text>
<text x="95" y="130.7">OTG_USB_DP</text>
<text x="122" y="130.7">OTG_USB_DN</text>
<text x="122" y="132.6">OTG_USB_DP</text>
<text x="179.9" y="136.5">OTG_USB_DP</text>
<text x="220.5" y="136.5">OTG_USB_DP</text>
<text x="179.9" y="138.4">OTG_USB_DN</text>
<text x="220.5" y="138.4">OTG_USB_DN</text>
</g>
<g font-size="1.7" fill="#004080">
<text x="75.9" y="39.5">VDDIO</text>
<text x="98.5" y="39.5">RESETB</text>
<text x="75.9" y="43.3">STP</text>
<text x="75.9" y="45.3">NXT</text>
<text x="75.9" y="47.2">DIR</text>
<text x="99.8" y="45.3">VDD33</text>
<text x="101" y="43.3">VBAT</text>
<text x="205.2" y="47.2">OUT</text>
<text x="211.8" y="47.2">IN</text>
<text x="75.9" y="51.1">CLKOUT</text>
<text x="97.9" y="49.1">VDD18_1</text>
<text x="97.9" y="51.1">VDD18_2</text>
<text x="205.2" y="49.1">GND</text>
<text x="205.2" y="51.1">OC#</text>
<text x="211.2" y="51.1">EN</text>
<text x="75.9" y="54.9">DATA0</text>
<text x="75.9" y="56.9">DATA1</text>
<text x="75.9" y="58.8">DATA2</text>
<text x="100.6" y="56.9">CPEN</text>
<text x="100.8" y="54.9">VBUS</text>
<text x="75.9" y="60.7">DATA3</text>
<text x="75.9" y="62.6">DATA4</text>
<text x="75.9" y="64.6">DATA5</text>
<text x="102.7" y="60.7">DM</text>
<text x="103.1" y="62.6">DP</text>
<text x="75.9" y="66.5">DATA6</text>
<text x="75.9" y="68.4">DATA7</text>
<text x="100.2" y="70.4">SPK_L</text>
<text x="103.7" y="66.5">ID</text>
<text x="75.9" y="76.2">RBIAS</text>
<text x="98.5" y="76.2">REFCLK</text>
<text x="99.8" y="72.3">SPK_R</text>
<text x="75.9" y="78.1">NC</text>
<text x="75.9" y="81.9">GND</text>
<text x="97.7" y="81.9">REFSEL0</text>
<text x="97.7" y="83.9">REFSEL1</text>
<text x="103.1" y="78.1">XO</text>
<text x="97.7" y="85.8">REFSEL2</text>
<text x="70.7" y="118.6">GND</text>
<text x="69.9" y="120.5">VBUS</text>
<text x="70.1" y="122.5">SBU2</text>
<text x="71" y="124.4">CC1</text>
<text x="64.3" y="126.3">P1</text>
<text x="64.3" y="128.3">P2</text>
<text x="64.3" y="130.2">P3</text>
<text x="71" y="126.3">DN2</text>
<text x="71" y="130.2">DN1</text>
<text x="71.2" y="128.3">DP1</text>
<text x="149.2" y="130.2">VBUS</text>
<text x="156.2" y="130.2">PH2</text>
<text x="197.5" y="128.3">CH1</text>
<text x="197.5" y="130.2">CH2</text>
<text x="207.1" y="130.2">NC_3</text>
<text x="207.1" y="128.3">NC_4</text>
<text x="64.3" y="132.1">P4</text>
<text x="68" y="137.9">VBUS_2</text>
<text x="70.1" y="134.1">SBU1</text>
<text x="71" y="136">CC2</text>
<text x="71.2" y="132.1">DP2</text>
<text x="149.2" y="132.1">D-</text>
<text x="149.2" y="134.1">D+</text>
<text x="149.2" y="136">GND</text>
<text x="157.7" y="137.9">PH</text>
<text x="197.5" y="134.1">GND_1</text>
<text x="197.5" y="137.9">CH3</text>
<text x="205.8" y="134.1">GND_2</text>
<text x="207.1" y="137.9">NC_2</text>
<text x="68.7" y="139.8">GND_2</text>
<text x="197.5" y="139.8">CH4</text>
<text x="207.1" y="139.8">NC_1</text>
</g>
<g font-size="1.4">
<text x="30.9" y="1.4">5</text>
<text x="88.8" y="1.4">4</text>
<text x="146.7" y="1.4">3</text>
<text x="204.6" y="1.4">2</text>
<text x="262.6" y="1.4">1</text>
<text x=".5" y="26.1">D</text>
<text x="292" y="26.1">D</text>
<text x=".5" y="71.9">C</text>
<text x="292" y="71.9">C</text>
<text x=".5" y="117.8">B</text>
<text x="292" y="117.8">B</text>
<text x=".5" y="163.6">A</text>
<text x="292" y="163.6">A</text>
<text x="30.9" y="186.8">5</text>
<text x="88.8" y="186.8">4</text>
<text x="146.7" y="186.8">3</text>
<text x="204.6" y="186.8">2</text>
<text x="262.6" y="186.8">1</text>
</g>
</svg>
